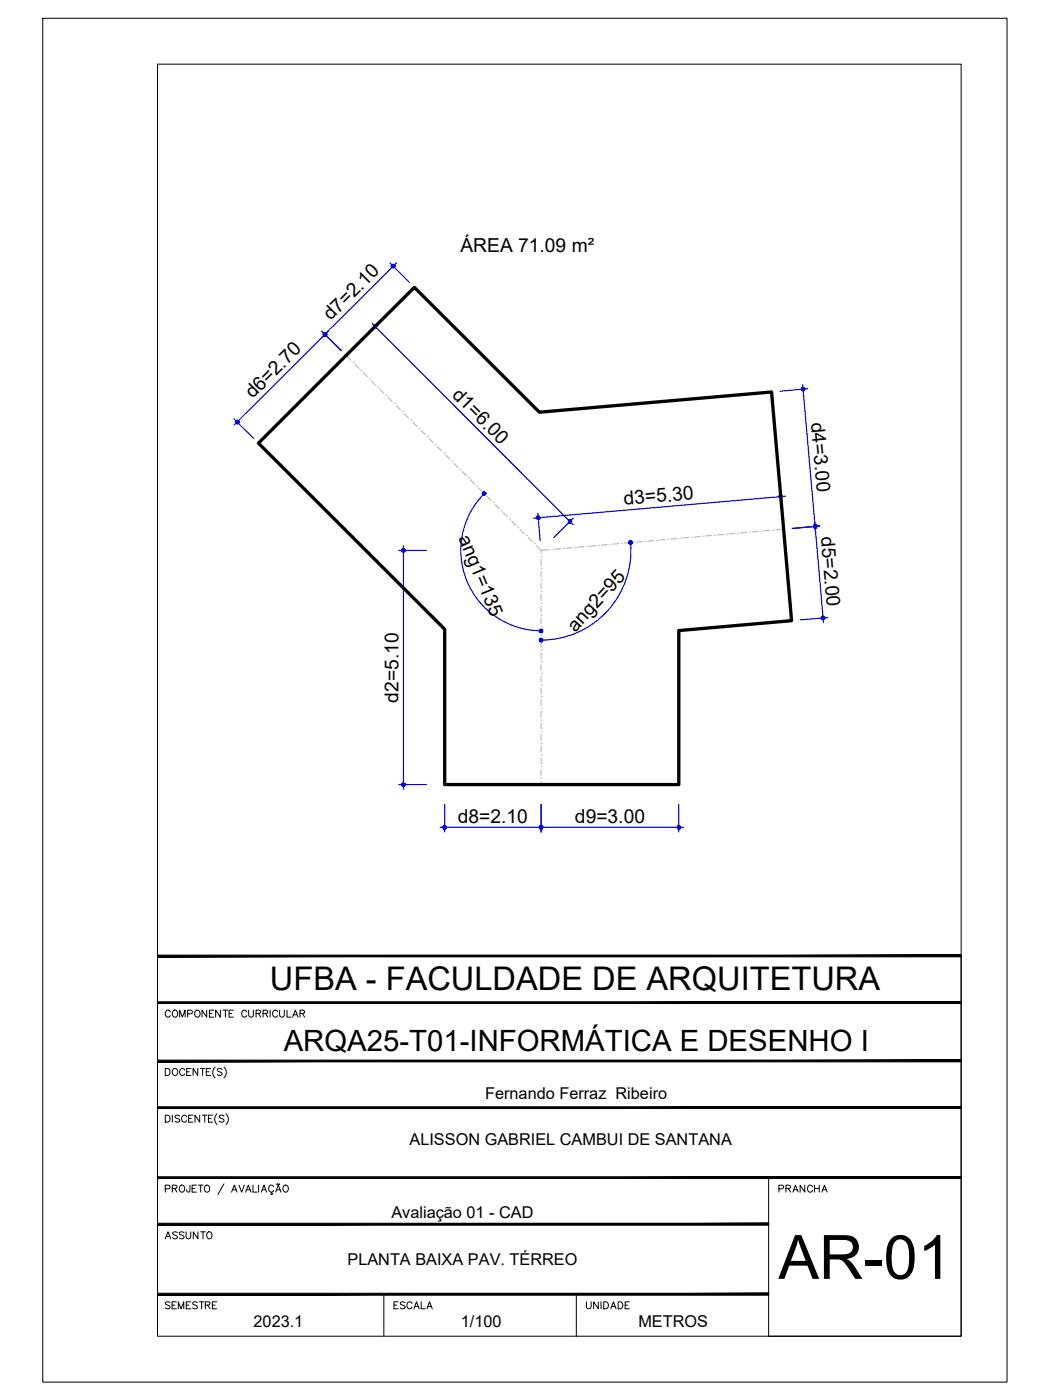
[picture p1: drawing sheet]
<svg xmlns="http://www.w3.org/2000/svg" width="229mm" height="305mm" viewBox="0 0 229 305" stroke-linecap="round" stroke-linejoin="round" font-family="sans-serif">
<!-- layer: ARQ_EIXO CINZA 04 -->
<g fill="none" stroke="#bababa" stroke-width=".25">
<path d="M75.4 77.4l1 1M76.8 78.9h.1M77.3 79.3l.9 .9M78.6 80.6h.1M79.1 81.1l.9 .9M80.4 82.5h.1M80.9 82.9l.8 .9M82.2 84.2h.1M82.7 84.7l.9 .9M84 86.1h.1M84.5 86.5l.8 .9M85.8 87.8h.1"/>
<path d="M86.3 88.3l.9 .9M87.6 89.6h.1M88.1 90.1l.8 .9M89.4 91.4h.1M89.8 91.9l1 .9M91.2 93.2h.1M91.7 93.7l.8 .9M93 95h.1M93.4 95.5l.9 .9M94.8 96.8h.1M95.2 97.3l.9 .9M96.6 98.6h.1"/>
<path d="M97 99.1l.9 .8M98.4 100.4h.1M98.8 100.9l.9 .9M100.2 102.2h.1M100.6 102.7l.9 .8M102 104h.1M102.4 104.4l.9 1M103.8 105.8h.1M104.2 106.3l.9 .8M105.6 107.6h.1M106 108l.9 .9M107.4 109.4h.1"/>
<path d="M107.8 109.9l.9 .8M109.2 111.2h.1M109.6 111.6l.9 .9M111 113h.1M111.4 113.5l.9 .8M112.7 114.8h.1M113.2 115.2l.9 .9M114.6 116.6h.1M115 117l.9 .9M116.3 118.4h.1M116.8 118.8l1 1M119.5 119.7l-1.7 .1v.8"/>
<path d="M120.1 119.6h.1M122 119.5h-1.2M122.7 119.4h.1M124.6 119.3h-1.3M125.2 119.2h.1M127.1 119l-1.2 .1M127.8 119h.1M129.7 118.8l-1.3 .1M130.3 118.7h.1M132.2 118.6l-1.3 .1M132.8 118.5h.1M134.7 118.4h-1.3"/>
<path d="M135.3 118.3h.1M137.2 118.1l-1.2 .1M137.9 118.1h.1M139.8 117.9l-1.3 .1M140.4 117.9h.1M142.3 117.7l-1.2 .1M142.9 117.6h.1M144.8 117.5l-1.2 .1M145.5 117.4h.1M147.4 117.3h-1.3M148 117.2h.1M149.9 117l-1.3 .1"/>
<path d="M150.5 117h.1M152.4 116.8l-1.2 .1M153 116.8h.1M154.9 116.6l-1.2 .1M155.6 116.5h.1M157.5 116.4l-1.3 .1M158.1 116.3h.1M160 116.1l-1.3 .1M160.7 116.1h.1M162.6 115.9l-1.3 .1M163.2 115.9h.1M165.1 115.7l-1.3 .1"/>
<path d="M165.7 115.7h.1M167.6 115.5l-1.3 .1M168.2 115.4h.1M170.6 115.2l-1.7 .2M117.8 139h.1M117.8 136.4h.1M117.8 133.9h.1M117.8 131.4h.1M117.8 128.8h.1M117.8 126.3h.1M117.8 123.7h.1M117.8 121.2h.1"/>
<path d="M117.8 121.8v1.3M117.8 124.4v1.2M117.8 126.9v1.3M117.8 129.5v1.2M117.8 132v1.3M117.8 134.5v1.3M117.8 137.1v1.2M117.8 139.6v1.3M117.8 159.3h.1M117.8 156.8h.1M117.8 154.2h.1M117.8 151.7h.1"/>
<path d="M117.8 149.1h.1M117.8 146.6h.1M117.8 144.1h.1M117.8 141.5h.1M117.8 142.2v1.2M117.8 144.7v1.3M117.8 147.2v1.3M117.8 149.8v1.2M117.8 152.3v1.3M117.8 154.9v1.2M117.8 157.4v1.3M117.8 159.9v1.3"/>
<path d="M117.8 169.5h.1M117.8 166.9h.1M117.8 164.4h.1M117.8 161.8h.1M117.8 162.5v1.2M117.8 165v1.3M117.8 167.6v1.2M117.8 170.1v.7"/>
</g>
<!-- layer: COTA AZUL -->
<g fill="none" stroke="#00f" stroke-width=".25">
<path d="M84.9 57.2l4.2 4.3M86.3 57.2l-35.4 35.4M70 72.1l4.3 4.2M81 70.4l43.8 43.9M82.4 70.4l-4.3 4.2M50.9 91.2l4.3 4.2M174.8 83.7l2.7 31.9M175.9 84.6l-6.1 .6M86.8 119.8h6M87.8 118.8v53M105.5 107.4a17.5 17.5 0 0 0-3.8 19.1 17.5 17.5 0 0 0 16.1 10.8M117.1 111.7l.5 6"/>
<path d="M124.8 112.8l-4.2 4.3M137.3 118.1a19.5 19.5 0 0 1-19.5 21.3M169.9 107.1l.5 6M171 108l-54.8 4.8M177.4 113.6l1.9 21.9M178.4 114.5l-5.9 .6M180.2 134.5l-6 .5M86.8 170.8h6M96.8 175.1v6M117.8 175.1v6M147.8 175.1v6M95.8 180.1h53"/>
</g>
<!-- layer: 0 -->
<g fill="#00f" stroke="#00f" stroke-width=".22">
<path d="M81.4 70.8l-.1 .2 .4 .1zM81.3 71l.4 .1-.4 .1zM81.3 71.2l.1 .2 .3-.3z"/>
<path d="M81.4 71.4l.2 .1 .1-.4zM81.7 71.1v.4h-.1zM81.7 71.1v.4l.2-.1z"/>
<path d="M81.7 71.1l.2 .3 .1-.2zM81.7 71.1l.3-.1v.2zM81.9 70.8l-.2 .3 .3-.1z"/>
<path d="M81.7 70.7v.4l.2-.3zM81.6 70.7h.1v.4zM81.4 70.8l.3 .3-.1-.4z"/>
<path d="M124.1 113.5l.3 .3 .1-.2zM124.1 113.5h.4v.1zM124.1 113.5h.4l-.1-.2z"/>
<path d="M124.2 113.2l-.1 .3 .3-.2zM124 113.2h.2l-.1 .3zM123.8 113.3l.3 .2-.1-.3z"/>
<path d="M123.8 113.3l-.1 .2h.4zM123.7 113.5h.4l-.4 .1zM123.7 113.6l.1 .2 .3-.3z"/>
<path d="M124.1 113.5l-.3 .3 .2 .1zM124.1 113.5l.1 .4h-.2zM124.1 113.5l.1 .4 .2-.1z"/>
<path d="M87.7 119.5l.1 .3v-.3zM87.5 119.6l.2-.1 .1 .3zM87.5 119.6v.2h.3z"/>
<path d="M87.5 119.8v.2l.3-.2zM87.5 120l.3-.2-.1 .3zM87.8 119.8l-.1 .3 .1 .1z"/>
<path d="M87.8 119.8v.4l.2-.1zM87.8 119.8l.4 .2-.2 .1zM87.8 119.8l.4 .2v-.2z"/>
<path d="M87.8 119.8h.4v-.2zM88 119.5l.2 .1-.4 .2zM87.8 119.5v.3l.2-.3z"/>
<path d="M87.8 170.8v.4h.2zM87.8 170.8l.4 .2-.2 .2zM87.8 170.8l.4 .2v-.2z"/>
<path d="M87.8 170.8h.4v-.2zM88 170.5l.2 .1-.4 .2zM87.8 170.4v.4l.2-.3z"/>
<path d="M87.7 170.5l.1 .3v-.4zM87.5 170.6l.2-.1 .1 .3zM87.5 170.6v.2h.3z"/>
<path d="M87.5 170.8v.2l.3-.2zM87.5 171l.3-.2-.1 .4zM87.8 170.8l-.1 .4h.1z"/>
<path d="M116.8 112.8l.1 .1 .3-.2zM116.9 112.9l.3-.2-.2 .4zM117.2 112.7l-.2 .4h.2z"/>
<path d="M117.2 112.7v.4l.2-.1zM117.2 112.7l.3 .2-.1 .1zM117.2 112.7l.3 .2 .1-.2z"/>
<path d="M117.2 112.7h.4l-.1-.2zM117.3 112.4l.2 .1-.3 .2zM117.1 112.4l.1 .3 .1-.3z"/>
<path d="M117 112.4l.2 .3-.1-.3zM116.8 112.6l.2-.2 .2 .3zM116.8 112.6v.2l.4-.1z"/>
<path d="M170 108.1h.3v-.2zM170.1 107.8l.2 .1-.3 .2zM169.9 107.7l.1 .4 .1-.3z"/>
<path d="M169.8 107.8l.2 .3-.1-.4zM169.8 107.8l.2 .3-.4-.1zM169.6 108v.1h.4z"/>
<path d="M169.6 108.1l.1 .2 .3-.2zM169.7 108.3l.3-.2-.2 .4zM170 108.1l-.2 .4h.2z"/>
<path d="M170 108.1v.4l.2-.1zM170 108.1l.3 .1-.1 .2zM170 108.1l.3 .1v-.1z"/>
<path d="M174.6 84.4l.2 .3v-.3zM174.6 84.4l.2 .3-.3-.1zM174.5 84.6v.2l.3-.1z"/>
<path d="M174.5 84.8v.1l.3-.2zM174.5 84.9l.3-.2-.1 .3zM174.8 84.7l-.1 .3 .2 .1z"/>
<path d="M174.8 84.7l.1 .4 .1-.1zM174.8 84.7l.4 .2-.2 .1zM174.8 84.7l.4 .2v-.2z"/>
<path d="M174.8 84.7h.4l-.1-.2zM175 84.4l.1 .1-.3 .2zM174.8 84.4v.3l.2-.3z"/>
<path d="M177.5 114.6v.4l.2-.1zM177.5 114.6l.3 .2-.1 .1zM177.5 114.6l.3 .2v-.2z"/>
<path d="M177.5 114.6h.3v-.2zM177.6 114.3l.2 .1-.3 .2zM177.4 114.3l.1 .3 .1-.3z"/>
<path d="M177.2 114.3l.3 .3-.1-.3zM177.2 114.3l.3 .3-.4-.1zM177.1 114.5v.1h.4z"/>
<path d="M177.1 114.6l.1 .2 .3-.2zM177.2 114.8l.3-.2-.2 .3zM177.5 114.6l-.2 .3 .2 .1z"/>
<path d="M177.2 114.3l.3 .3-.1-.3zM177.2 114.3l.3 .3-.4-.1zM177.1 114.5v.1h.4z"/>
<path d="M177.1 114.6l.1 .2 .3-.2zM177.2 114.8l.3-.2-.2 .3zM177.5 114.6l-.2 .3 .2 .1z"/>
<path d="M177.5 114.6v.4l.2-.1zM177.5 114.6l.3 .2-.1 .1zM177.5 114.6l.3 .2v-.2z"/>
<path d="M177.5 114.6h.3v-.2zM177.6 114.3l.2 .1-.3 .2zM177.4 114.3l.1 .3 .1-.3z"/>
<path d="M179.2 134.5v.4l.2-.1zM179.2 134.5l.3 .2-.1 .1zM179.2 134.5l.3 .2 .1-.2z"/>
<path d="M179.2 134.5h.4l-.1-.2zM179.4 134.2l.1 .1-.3 .2zM179.2 134.2v.3l.2-.3z"/>
<path d="M179 134.2l.2 .3v-.3zM179 134.2l.2 .3-.3-.1zM178.9 134.4l-.1 .2 .4-.1z"/>
<path d="M178.8 134.6l.1 .1 .3-.2zM178.9 134.7l.3-.2-.2 .4zM179.2 134.5l-.2 .4h.2z"/>
<path d="M70.8 72.4l-.1 .4 .3-.3zM70.7 72.4h.1l-.1 .4zM70.5 72.5l.2 .3v-.4z"/>
<path d="M70.5 72.5l-.1 .2 .3 .1zM70.4 72.7l.3 .1-.3 .1zM70.4 72.9l.1 .2 .2-.3z"/>
<path d="M70.7 72.8l-.2 .3 .2 .1zM70.7 72.8l.1 .4h-.1zM70.7 72.8l.1 .4 .2-.1z"/>
<path d="M70.7 72.8l.3 .3 .1-.2zM70.7 72.8l.4-.1v.2zM70.7 72.8l.4-.1-.1-.2z"/>
<path d="M51.6 91.9l-.2 .2 .2 .1zM51.6 91.9l.1 .3h-.1zM51.6 91.9l.1 .3 .2-.1z"/>
<path d="M51.6 91.9l.3 .2 .1-.1zM51.6 91.9l.4-.1v.2zM51.6 91.9l.4-.1-.1-.2z"/>
<path d="M51.7 91.5l-.1 .4 .3-.3zM51.6 91.5h.1l-.1 .4zM51.4 91.6l.2 .3v-.4z"/>
<path d="M51.4 91.6l-.1 .2 .3 .1zM51.3 91.8l.3 .1-.3 .1zM51.3 92l.1 .1 .2-.2z"/>
<path d="M70.7 72.8l-.2 .3 .2 .1zM70.7 72.8l.1 .4h-.1zM70.7 72.8l.1 .4 .2-.1z"/>
<path d="M70.7 72.8l.3 .3 .1-.2zM70.7 72.8l.4-.1v.2zM70.7 72.8l.4-.1-.1-.2z"/>
<path d="M70.8 72.4l-.1 .4 .3-.3zM70.7 72.4h.1l-.1 .4zM70.5 72.5l.2 .3v-.4z"/>
<path d="M70.5 72.5l-.1 .2 .3 .1zM70.4 72.7l.3 .1-.3 .1zM70.4 72.9l.1 .2 .2-.3z"/>
<path d="M85.7 57.6l-.1 .4 .3-.3zM85.5 57.6h.2l-.1 .4zM85.3 57.7l.3 .3-.1-.4z"/>
<path d="M85.3 57.7l-.1 .1 .4 .2zM85.2 57.8l.4 .2h-.4zM85.2 58l.1 .2 .3-.2z"/>
<path d="M85.3 58.2l.2 .1 .1-.3zM85.6 58l.1 .3h-.2zM85.6 58l.1 .3 .2-.1z"/>
<path d="M85.6 58l.3 .2 .1-.2zM85.6 58l.4-.2v.2zM85.9 57.7l-.3 .3 .4-.2z"/>
<path d="M117.8 180.1h.4l-.1-.1zM118 179.8l.1 .2-.3 .1zM117.8 179.7v.4l.2-.3z"/>
<path d="M117.6 179.8l.2 .3v-.4zM117.6 179.8l.2 .3-.3-.1zM117.5 180l-.1 .1h.4z"/>
<path d="M117.4 180.1l.1 .2 .3-.2zM117.5 180.3l.3-.2-.2 .4zM117.8 180.1l-.2 .4h.2z"/>
<path d="M117.8 180.1v.4h.2zM117.8 180.1l.3 .2-.1 .2zM117.8 180.1l.3 .2 .1-.2z"/>
<path d="M96.4 180.1l.1 .2 .3-.2zM96.5 180.3l.3-.2-.2 .4zM96.8 180.1l-.2 .4h.2z"/>
<path d="M96.8 180.1v.4h.2zM96.8 180.1l.3 .2-.1 .2zM96.8 180.1l.3 .2 .1-.2z"/>
<path d="M96.8 180.1h.4l-.1-.1zM97 179.8l.1 .2-.3 .1zM96.8 179.7v.4l.2-.3z"/>
<path d="M96.6 179.8l.2 .3v-.4zM96.6 179.8l.2 .3-.3-.1zM96.5 180l-.1 .1h.4z"/>
<path d="M147.8 180.1h.4l-.1-.1zM148 179.8l.1 .2-.3 .1zM147.8 179.7v.4l.2-.3z"/>
<path d="M147.6 179.8l.2 .3v-.4zM147.6 179.8l.2 .3-.3-.1zM147.5 180l-.1 .1h.4z"/>
<path d="M147.4 180.1l.1 .2 .3-.2zM147.5 180.3l.3-.2-.2 .4zM147.8 180.1l-.2 .4h.2z"/>
<path d="M147.8 180.1v.4h.2zM147.8 180.1l.3 .2-.1 .2zM147.8 180.1l.3 .2 .1-.2z"/>
<path d="M117.4 180.1l.1 .2 .3-.2zM117.5 180.3l.3-.2-.2 .4zM117.8 180.1l-.2 .4h.2z"/>
<path d="M117.8 180.1v.4h.2zM117.8 180.1l.3 .2-.1 .2zM117.8 180.1l.3 .2 .1-.2z"/>
<path d="M117.8 180.1h.4l-.1-.1zM118 179.8l.1 .2-.3 .1zM117.8 179.7v.4l.2-.3z"/>
<path d="M117.6 179.8l.2 .3v-.4zM117.6 179.8l.2 .3-.3-.1zM117.5 180l-.1 .1h.4z"/>
<path d="M105.5 107.1l-.1 .3 .3-.2zM105.3 107.1h.2l-.1 .3zM105.2 107.2l.2 .2-.1-.3z"/>
<path d="M105.2 107.2l-.2 .2h.4zM105 107.4h.4l-.4 .1zM105 107.5l.2 .2 .2-.3z"/>
<path d="M105.2 107.7l.1 .1 .1-.4zM105.4 107.4l.1 .4h-.2zM105.4 107.4l.1 .4 .2-.1z"/>
<path d="M105.4 107.4l.3 .3 .1-.2zM105.4 107.4h.4v.1zM105.4 107.4h.4l-.1-.2z"/>
<path d="M117.8 137.3h.4l-.1-.1zM118 137l.1 .2-.3 .1zM117.8 137v.3l.2-.3z"/>
<path d="M117.6 137l.2 .3v-.3zM117.6 137l.2 .3-.3-.1zM117.5 137.2l-.1 .1h.4z"/>
<path d="M117.4 137.3l.1 .2 .3-.2zM117.5 137.5l.3-.2-.2 .4zM117.8 137.3l-.2 .4h.2z"/>
<path d="M117.8 137.3v.4h.2zM117.8 137.3l.3 .2-.1 .2zM117.8 137.3l.3 .2 .1-.2z"/>
<path d="M117.4 139.4l.1 .2 .3-.2zM117.5 139.6l.3-.2-.2 .3zM117.8 139.4l-.2 .3h.2z"/>
<path d="M117.8 139.4v.3h.2zM117.8 139.4l.3 .2-.1 .1zM117.8 139.4l.3 .2 .1-.2z"/>
<path d="M117.8 139.4h.4l-.1-.2zM118 139.1l.1 .1-.3 .2zM117.8 139v.4l.2-.3z"/>
<path d="M117.6 139.1l.2 .3v-.4zM117.6 139.1l.2 .3-.3-.2zM117.5 139.2l-.1 .2h.4z"/>
<path d="M137 117.8l.3 .3-.1-.3zM137 117.8l.3 .3-.4-.1zM136.9 118v.2l.4-.1z"/>
<path d="M136.9 118.2v.1l.4-.2zM136.9 118.3l.4-.2-.2 .3zM137.3 118.1l-.2 .3 .2 .1z"/>
<path d="M137.3 118.1v.4l.2-.1zM137.3 118.1l.3 .2-.1 .1zM137.3 118.1l.3 .2v-.2z"/>
<path d="M137.3 118.1h.3v-.2zM137.4 117.8l.2 .1-.3 .2zM137.2 117.8l.1 .3 .1-.3z"/>
</g>
<path d="M75.4 77.4l14.8-14.8 27.2 27.1 50.6-4.4 4.3 49.8-24.5 2.2v33.5h-51v-33.8l-40.5-40.5z" fill="none" stroke="#000" stroke-width=".72"/>
<!-- layer: MRG_EXTERNA -->
<path d="M9.3 4h209.9v296.9h-209.9z" fill="none" stroke="#000" stroke-width=".22"/>
<!-- layer: MRG_INTERNA -->
<path d="M34.3 14h175v276.9h-175z" fill="none" stroke="#000" stroke-width=".22"/>
<!-- layer: SIMB_01 -->
<g fill="#000" stroke="#000" stroke-width=".22">
<path d="M34.3 218.1v.4l175-.4zM34.3 218.5l175-.4v.4z"/>
<path d="M34.3 207.9v.4l175-.4zM34.3 208.3l175-.4v.4z"/>
<path d="M34.3 230.8v.4l175-.4zM34.3 231.2l175-.4v.4z"/>
<path d="M34.3 256.2v.4l175-.4zM34.3 256.6l175-.4v.4z"/>
<path d="M34.3 241v.3l175-.3zM34.3 241.3l175-.3v.3z"/>
<path d="M34.3 266.3v.4l133-.4zM34.3 266.7l133-.4v.4z"/>
<path d="M34.3 282h133v-.4zM34.3 281.6h133l-133 .4z"/>
</g>
<g fill="none" stroke="#000" stroke-width=".22">
<path d="M45 219.9v1.5l-1-1.5v1.5M46.5 219.9h-.9v1.5h.9M48 219.9v1.5l-1.1-1.5v1.5M48.6 219.9h1M49.1 219.9v1.5M50.8 219.9h-.9v1.5h.9M54.1 219.9v1.1l.5 .4h.3l.3-.4v-1.1M58.8 219.9v1.5M60.9 219.9v1.1l.4 .4 .5-.2 .1-1.3M62.5 219.9v1.5h.9M209.3 208.1v82.8h-42v-34.5M36 232.6h.5a.82 .82 0 0 1 .5 .8 .82 .82 0 0 1-.5 .7h-.5z"/>
<path d="M37.1 220.3a.56 .56 0 0 0-.7-.4 .56 .56 0 0 0-.4 .6 .63 .63 0 0 0 .2 .8 .63 .63 0 0 0 .9-.2M37.7 220.1a.72 .72 0 0 1 1 .2 .72 .72 0 0 1-.3 1.1 .72 .72 0 0 1-.9-.4 .72 .72 0 0 1 .2-.9zM37.7 232.8a.72 .72 0 0 1 1 .2 .72 .72 0 0 1-.3 1.1 .72 .72 0 0 1-.9-.4 .72 .72 0 0 1 .2-.9zM39.1 221.4v-1.5l.6 1.5 .6-1.5v1.5M40.2 233a.56 .56 0 0 0-.6-.4 .56 .56 0 0 0-.5 .6 .63 .63 0 0 0 .3 .8 .63 .63 0 0 0 .8-.2M40.6 233.3h.6M40.9 220.7l.9-.1v-.5l-.3-.2h-.6v1.5M41.6 232.6h-1v1.5h1M42.7 220a.71 .71 0 0 1 .9 .7 .71 .71 0 0 1-.9 .7l-.3-.5v-.4zM43.1 232.6v1.5l-1.1-1.5v1.5M43.6 232.6h1M44.1 232.6v1.5"/>
<path d="M44.9 233.3h.6M45.6 220.6h.5M45.9 232.6h-1v1.5h1M46.8 232.3a1.57 1.57 0 0 0 0 2.4M48.3 232.8l-.3-.2-.7 .2 .2 .4 .5 .2 .3 .3v.2l-.3 .2-.7-.2M48.8 232.3a1.57 1.57 0 0 1 0 2.4M49.9 220.6h.5M53.7 220.3a.56 .56 0 0 0-.6-.4 .56 .56 0 0 0-.5 .6 .63 .63 0 0 0 .3 .8 .63 .63 0 0 0 .8-.2M55.8 220.6h.8l.2-.4-.4-.3h-.6v1.5M56.3 220.6l.5 .8M57.3 220.6h.8l.2-.4-.4-.3h-.6v1.5M57.8 220.6l.5 .8"/>
<path d="M60.5 220.3a.56 .56 0 0 0-.7-.4 .56 .56 0 0 0-.4 .6 .63 .63 0 0 0 .2 .8 .63 .63 0 0 0 .9-.2M63.7 221.4l.6-1.5 .6 1.5M63.9 220.9h.7M65.3 220.6h.9l.1-.4-.3-.3h-.7v1.5M65.8 220.6l.5 .8M36 242.8h.5a.82 .82 0 0 1 .5 .7 .82 .82 0 0 1-.5 .8h-.5zM36 258.8l.9-.1 .1-.6-1-.1v1.5M37.5 258.7l1-.1v-.5l-1-.1v1.5M37.5 242.8v1.5M38 258.7l.5 .8M39.1 243l-.3-.2-.7 .2 .2 .4 .7 .3 .1 .2v.2l-.3 .2-.7-.2M39.2 258.2a.72 .72 0 0 1 1 .2 .72 .72 0 0 1-.3 1.1 .72 .72 0 0 1-.9-.4 .72 .72 0 0 1 .2-.9z"/>
<path d="M40.6 243.2a.56 .56 0 0 0-.6-.4 .56 .56 0 0 0-.5 .6 .63 .63 0 0 0 .3 .8 .63 .63 0 0 0 .8-.2M41.1 243.5h.6M41.4 258l-.1 1.4-.4 .1-.2-.1-.1-.4M41.8 258.7h.6M42 242.8h-.9v1.5h.9M42.8 258h-1v1.5h1M43.2 258h1M43.5 242.8v1.5l-1-1.5v1.5M43.7 258v1.5M44.1 242.8h1M44.6 242.8v1.5M44.6 258.2a.63 .63 0 0 1 .8-.1 .63 .63 0 0 1 .2 .9 .57 .57 0 0 1-.5 .6 .57 .57 0 0 1-.6-.6z"/>
<path d="M45.4 243.5h.5M46.3 242.8h-.9v1.5h.9M47.2 242.5a1.57 1.57 0 0 0 0 2.3M48.8 243l-.4-.2-.6 .2 .1 .4 .7 .3 .2 .2v.2l-.4 .2-.6-.2M48.8 257.7l-1.3 2.4M49.2 242.5a1.57 1.57 0 0 1 0 2.3M50.4 259.5l.6-1.5 .6 1.5M50.7 259h.7M52 258l.6 1.5 .6-1.5M53.5 259.5l.6-1.5 .6 1.5M53.7 259h.7M55.1 258v1.5h.9"/>
<path d="M56.3 258v1.5M56.9 259.5l.6-1.5 .5 1.5M57.1 259h.7M59.1 259.5v.3l.2 .2h-.4M59.6 258.4a.6 .6 0 0 0-.9-.3 .6 .6 0 0 0-.2 .9 .54 .54 0 0 0 .4 .5 .54 .54 0 0 0 .7-.3M60 259.5l.6-1.5 .6 1.5M60.2 259h.8M60.3 257.8l-.1 .1M60.3 257.8h.2M60.5 257.8l.1 .1M60.6 257.9h.2M60.9 257.7l-.1 .2"/>
<path d="M61.8 258.2a.72 .72 0 0 1 1 .2 .72 .72 0 0 1-.3 1.1 .72 .72 0 0 1-.9-.4 .72 .72 0 0 1 .2-.9zM83.6 281.8v9.1M125.5 281.8v9.1"/>
</g>
<text font-size="13.3" x="169.5" y="278.4">AR-01</text>
<text font-size="7.1" x="58.8" y="215.6">UFBA - FACULDADE DE ARQUITETURA</text>
<text font-size="6.4" x="61.8" y="228.9">ARQA25-T01-INFORMÁTICA E DESENHO I</text>
<g font-size="4.4">
<text x="168.3" y="260.7">PRANCHA</text>
<text x="34.9" y="270.9">ASSUNTO</text>
<text x="34.9" y="286.1">SEMESTRE</text>
<text x="84.7" y="286.1">ESCALA</text>
<text x="126.3" y="286.1">UNIDADE</text>
</g>
<g font-size="4.2">
<text x="100.2" y="54.8">ÁREA 71.09 m²</text>
<text x="72.1" y="70" transform="rotate(-45 72.1 70)">d7=2.10</text>
<text x="55.1" y="87" transform="rotate(-45 55.1 87)">d6=2.70</text>
<text x="98.3" y="86.2" transform="rotate(45 98.3 86.2)">d1=6.00</text>
<text x="176.5" y="92" transform="rotate(85 176.5 92)">d4=3.00</text>
<text x="135.9" y="110" transform="rotate(-5 135.9 110)">d3=5.30</text>
<text x="99.8" y="117.1" transform="rotate(67 99.8 117.1)">ang1=135</text>
<text x="178.7" y="116.9" transform="rotate(85 178.7 116.9)">d5=2.00</text>
<text x="125.3" y="137.8" transform="rotate(-48 125.3 137.8)">ang2=95</text>
<text x="86.8" y="153" transform="rotate(-90 86.8 153)">d2=5.10</text>
<text x="99.7" y="179.1">d8=2.10</text>
<text x="125.2" y="179.1">d9=3.00</text>
</g>
<g font-size="3.5">
<text x="105.6" y="239.3">Fernando Ferraz Ribeiro</text>
<text x="89.2" y="249.3">ALISSON GABRIEL CAMBUI DE SANTANA</text>
<text x="85.2" y="265.2">Avaliação 01 - CAD</text>
<text x="75.6" y="275.4">PLANTA BAIXA PAV. TÉRREO</text>
<text x="55.2" y="289">2023.1</text>
<text x="100.3" y="289">1/100</text>
<text x="139" y="289">METROS</text>
</g>
</svg>
